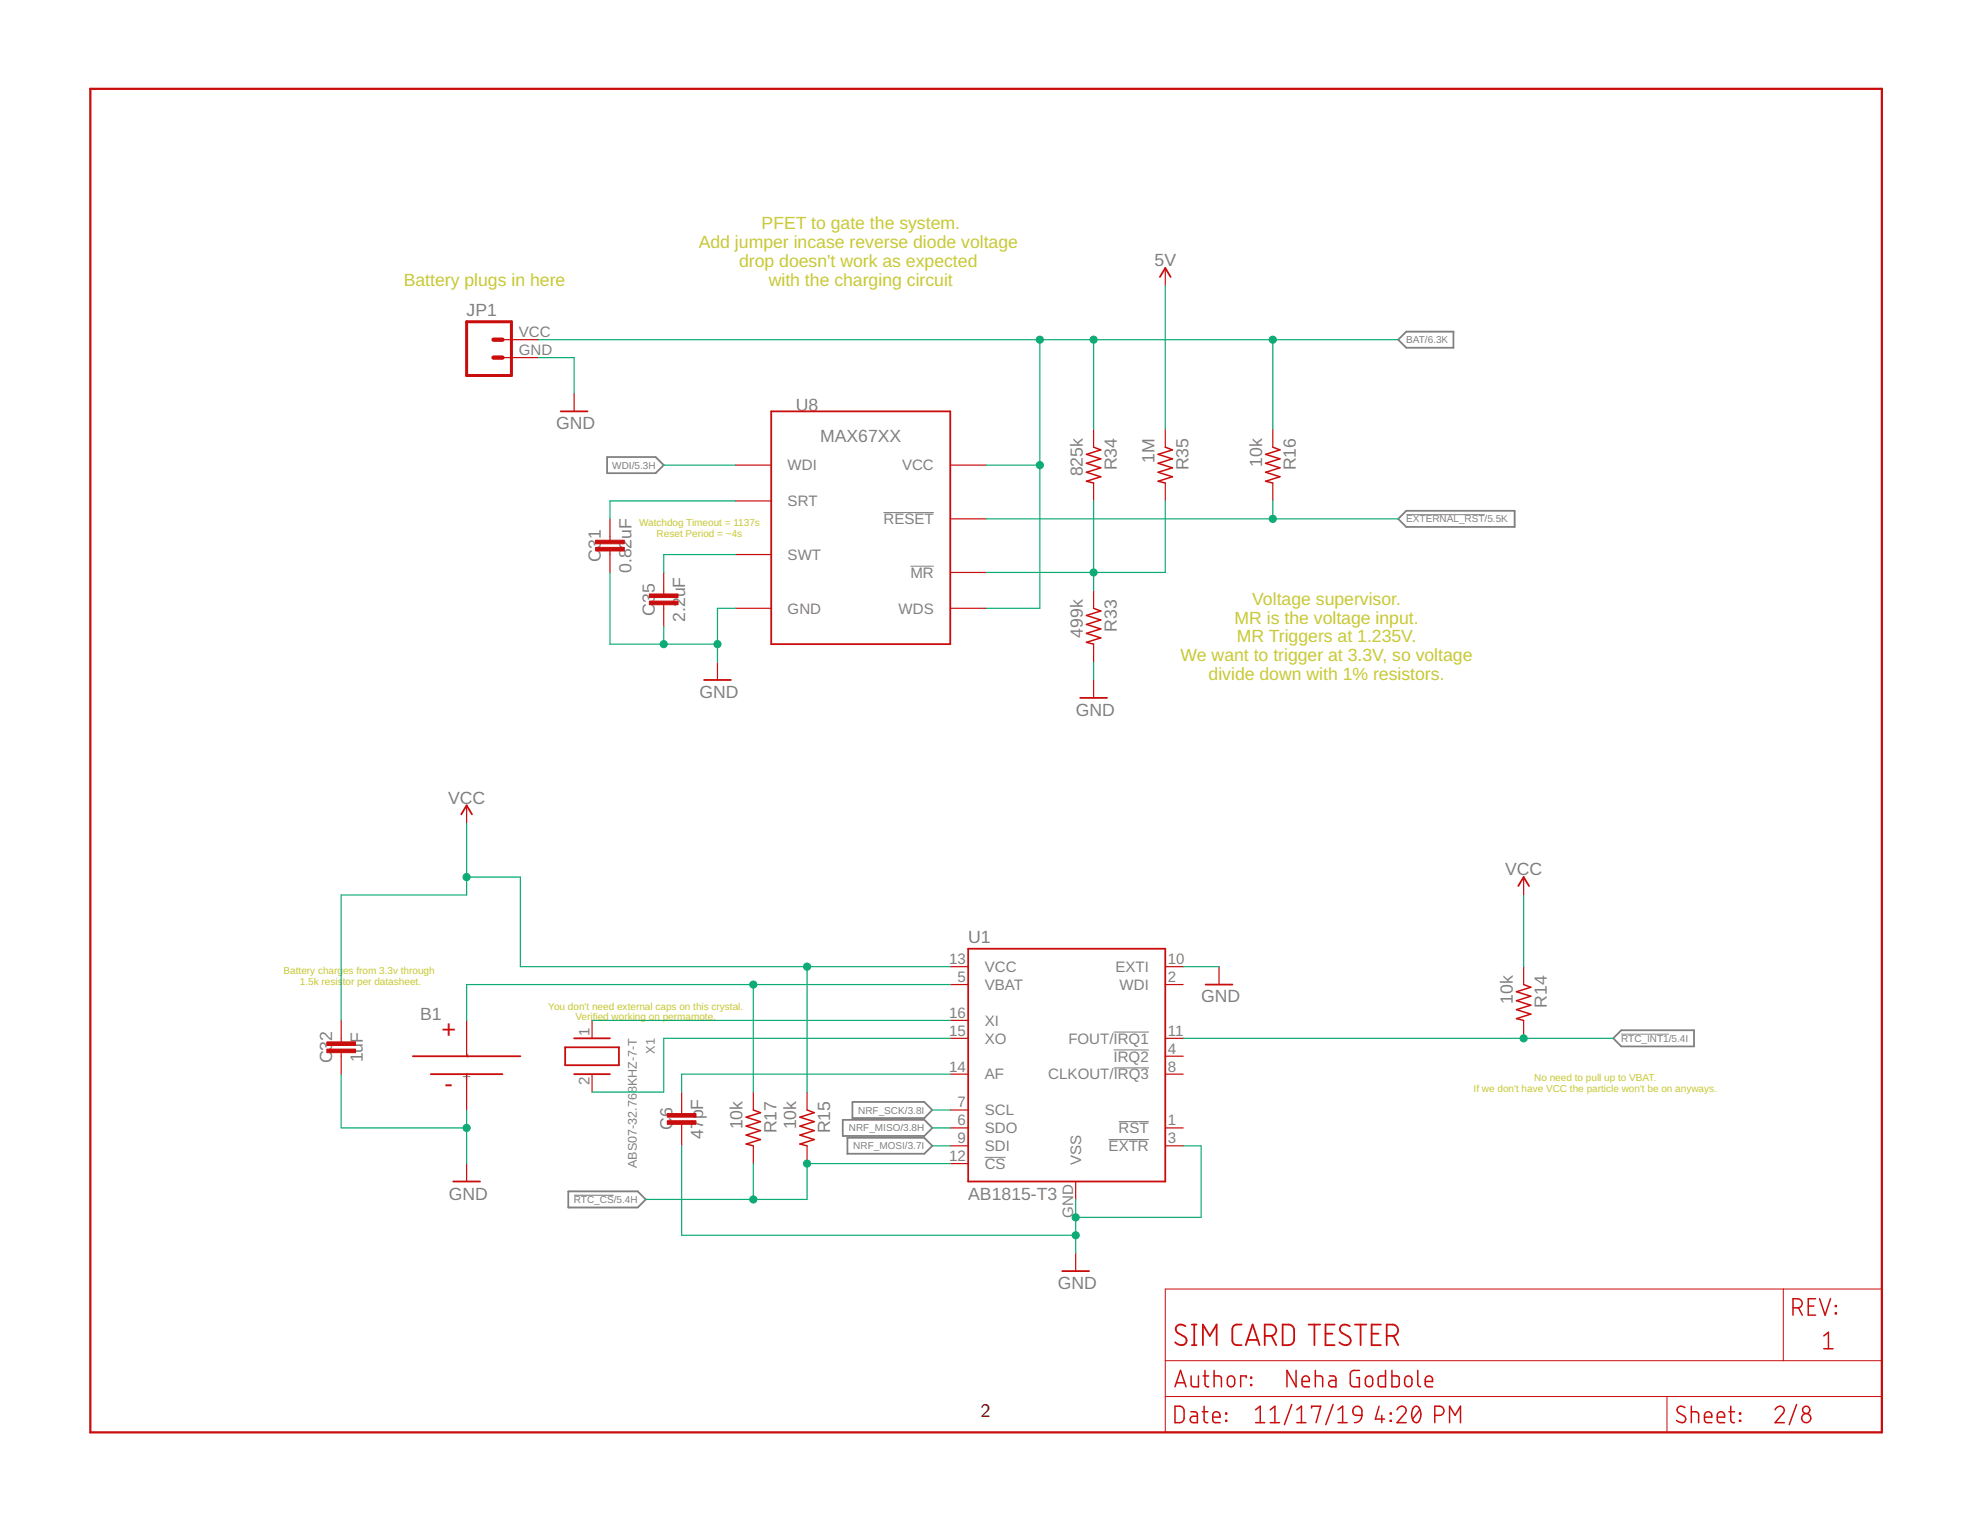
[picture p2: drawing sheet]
<svg xmlns="http://www.w3.org/2000/svg" width="279mm" height="216mm" viewBox="0 0 279 216" stroke-linecap="round" stroke-linejoin="round" font-family="sans-serif">
<path d="M125.2 72.7h7.2M129.1 80.3h3.3M157.9 146.3h5M157.9 148.8h5M157.9 151.4h5M158.6 159h4.3M139.6 164.1h3M157.2 161.5h5.7" fill="none" stroke="#808080" stroke-width=".15"/>
<path d="M198.2 48.2l1.1-1.2h6.7v2.3h-6.7zM86.1 64.8h6.8l1.2 1.1-1.2 1.2h-6.8zM198.2 73.6l1.1-1.2h15.4v2.3h-15.4zM119.5 158.7h11.5l1.2 1.2-1.2 1.1h-11.5zM120.8 156.2h10.2l1.2 1.2-1.2 1.1h-10.2zM228.7 147.2l1.1-1.2h10.3v2.3h-10.3zM80.6 168.9h9.8l1.1 1.1-1.1 1.2h-9.8zM120.1 161.3h10.9l1.2 1.1-1.2 1.2h-10.9z" fill="none" stroke="#808080" stroke-width=".25"/>
<path d="M199.3 73h11.2M229.8 146.6h6.8M81.4 169.4h5.6" fill="none" stroke="#808080" stroke-width=".14"/>
<g fill="none" stroke="#c90d0c" stroke-width=".25">
<path d="M164.4 39.3l.8-1.3 .7 1.3M79.5 58.3h3.8M109.3 58.3h25.4v33h-25.4zM99.8 96.4h3.8M153.1 98.9h3.8M65.4 115.4l.7-1.2 .8 1.2M137.2 134.5h28v33h-28zM170.9 139.6h3.8M215.2 125.6l.8-1.3 .7 1.3M58.5 149.7h15.3M61.1 152.3h10.1M80.1 148.5h7.6v2.5h-7.6z"/>
<path d="M81.4 152.3h5.1M81.4 147.2h5.1M64.2 167.5h3.9M150.6 180.2h3.8M168 188a.76 .76 0 0 0-.9-.2 .76 .76 0 0 0-.4 .8l.3 .4 .9 .5a.7 .7 0 0 1 .1 1 .7 .7 0 0 1-1 .1l-.4-.3M169 190.7h.6M169 187.8h.6M169.3 187.8v2.9M170.5 190.7v-2.9l1 1.6 1-1.6v2.9M176 187.8h-.7a.67 .67 0 0 0-.6 .6v1.6a.67 .67 0 0 0 .6 .7h.7M176.6 190.7l1-2.9 .9 2.9M176.8 189.9h1.5"/>
<path d="M179.3 189.4a1.42 1.42 0 0 0 1.4-.3 .82 .82 0 0 0 .1-.9 .82 .82 0 0 0-.7-.4h-.8v2.9M180.3 189.4l.6 1.3M181.8 187.8a1.52 1.52 0 0 1 1.4 .2l.2 .4 .1 1.5a.8 .8 0 0 1-.9 .8h-.8zM185.5 187.8h1.6M186.3 187.8v2.9M187.9 189.1h1M189.2 187.8h-1.3v2.9h1.3M191.3 188a.77 .77 0 0 0-.9-.2 .77 .77 0 0 0-.4 .8l.3 .4 .9 .5a.7 .7 0 0 1 .1 1 .7 .7 0 0 1-1 .1l-.4-.3M192.1 187.8h1.6M192.9 187.8v2.9M194.4 189.1h1M195.7 187.8h-1.3v2.9h1.3"/>
<path d="M196.6 189.4h.8a.8 .8 0 0 0 .8-.8 .8 .8 0 0 0-.8-.8h-.8v2.9M197.5 189.4l.7 1.3"/>
</g>
<g fill="none" stroke="#c90d0c" stroke-width=".17">
<path d="M165.2 38v2.5M71.2 50.7h5.1M71.2 48.2h5.1M81.4 55.8v2.5M86.5 73.6v3M86.5 78.1v3.1M104.2 71h5.1M104.2 78.6h5.1M104.2 65.9h5.1M134.7 65.9h5.1M134.7 73.6h5.1M155 60.9v2.5"/>
<path d="M155 68.5v2.5M165.2 60.9v2.5M165.2 68.5v2.5M180.4 60.9v2.5M180.4 68.5v2.5M94.1 81.2v3M94.1 85.7v3.1M101.7 93.9v2.5M104.2 86.2h5.1M134.7 81.2h5.1M134.7 86.2h5.1M155 83.7v2.5"/>
<path d="M155 91.3v2.6M155 96.4v2.5M66.1 114.2v2.5M134.7 137h2.5M134.7 139.6h2.5M165.2 137h2.5M165.2 139.6h2.5M172.8 137v2.6M216 124.3v2.6M216 137v2.6M48.4 144.7v3M48.4 149.2v3.1"/>
<path d="M66.1 144.7v5M66.1 152.3v5.1M83.9 144.7v2.5M83.9 152.3v2.5M96.6 154.8v3.1M96.6 159.4v3M106.8 154.8v2.6M114.4 154.8v2.6M134.7 144.7h2.5M134.7 147.2h2.5M134.7 152.3h2.5M134.7 157.4h2.5"/>
<path d="M134.7 159.9h2.5M165.2 147.2h2.5M165.2 152.3h2.5M165.2 159.9h2.5M165.2 149.7h2.5M216 144.7v2.5M66.1 165v2.5M106.8 162.4v2.6M114.4 162.4v2.6M134.7 162.4h2.5M134.7 165h2.5M152.5 167.5v2.5"/>
<path d="M152.5 177.7v2.5M165.2 162.4h2.5"/>
</g>
<g fill="none" stroke="#c90d0c" stroke-width=".21">
<path d="M155 63.4l1 .4-2 .6 2 .6-2 .7 2 .6-2 .7 2 .6-2 .6 1 .3M165.2 63.4l1 .4-2 .6 2 .6-2 .7 2 .6-2 .7 2 .6-2 .6 1 .3M180.4 63.4l1 .4-2 .6 2 .6-2 .7 2 .6-2 .7 2 .6-2 .6 1 .3M155 86.2l1 .4-2 .6 2 .7-2 .6 2 .7-2 .6 2 .6-2 .7 1 .2M216 139.6l1 .4-2 .6 2 .6-2 .7 2 .6-2 .6 2 .7-2 .6 1 .3M106.8 157.4l1 .3-2 .7 2 .6-2 .6 2 .7-2 .6 2 .6-2 .7 1 .2M114.4 157.4l1 .3-2 .7 2 .6-2 .6 2 .7-2 .6 2 .6-2 .7 1 .2M166.6 199.3h.6a.64 .64 0 0 1 .7 .7v1a.63 .63 0 0 1-.7 .7h-.6zM166.6 196.6l.7-2.3 .8 2.3M166.8 196h1.1M168.8 195.1v1.1a.36 .36 0 0 0 .4 .4h.7v-1.5M170.6 195.1h.7"/>
<path d="M170.7 199.3v2a.4 .4 0 0 0 .5 .4M170.8 194.3v1.9a.42 .42 0 0 0 .5 .4M172.1 195.1h.7a.36 .36 0 0 1 .3 .3v1.2M172.1 194.3v2.3M174.2 195.1a.52 .52 0 0 1 .8 .5v.5a.52 .52 0 0 1-.5 .5 .52 .52 0 0 1-.5-.5v-.7zM176.7 195.3v-.2h-.8v1.5M177.3 195.2h.1v.2h-.1zM177.3 196.3h.1v.1h-.1zM178 199.9l.6-.6v2.4M180.1 199.9l.6-.6v2.4M183.1 199.1l-1 2.9M183.7 194.3v2.3l-1.3-2.3v2.3"/>
<path d="M183.8 199.9l.7-.6v2.4M184.6 195.8h1a.55 .55 0 0 0-.3-.7 .55 .55 0 0 0-.7 .5v.6a.4 .4 0 0 0 .4 .4h.6M185.9 199.6v-.3h1.3l-.6 2.4M186.5 195.1h.6a.36 .36 0 0 1 .4 .3v1.2M186.5 194.3v2.3M188.5 195.1h.5a.4 .4 0 0 1 .4 .3v1.2h-.6a.46 .46 0 0 1-.5-.5 .46 .46 0 0 1 .5-.4h.6M189 199.1l-1.1 2.9M189.7 199.9l.6-.6v2.4M192 199.5a.64 .64 0 0 1 .7-.1 .64 .64 0 0 1 .4 .6v.6h-.8a.64 .64 0 0 1-.6-.5 .64 .64 0 0 1 .3-.6zM192.7 194.3h-.8a.51 .51 0 0 0-.5 .5v1.4a.48 .48 0 0 0 .5 .4h.8v-1.3h-.4M193.7 195.2a.51 .51 0 0 1 .5-.1 .51 .51 0 0 1 .4 .5v.5a.52 .52 0 0 1-.5 .5 .52 .52 0 0 1-.6-.5v-.5zM195.5 199.3l-.5 1.9h1.3"/>
<path d="M196.4 194.3v2.3h-.7a.36 .36 0 0 1-.3-.4v-.8a.36 .36 0 0 1 .3-.3h.7M197.3 194.3v2.3h.7a.36 .36 0 0 0 .4-.4v-.8a.36 .36 0 0 0-.4-.3h-.7M198 199.9a.64 .64 0 0 1 1-.5 .64 .64 0 0 1 .1 1l-1.1 1.3h1.3M199.2 195.2a.51 .51 0 0 1 .6-.1 .51 .51 0 0 1 .4 .5v.5a.52 .52 0 0 1-.6 .5 .52 .52 0 0 1-.5-.5v-.5zM200.4 199.5a.53 .53 0 0 1 .6-.1 .53 .53 0 0 1 .3 .5 1.53 1.53 0 0 1-.4 1.8h-.3a1.62 1.62 0 0 1-.2-2.2zM201 194.3v1.9a.4 .4 0 0 0 .4 .4M201.3 199.9l-1.1 1.3M202 195.8h1.1a.55 .55 0 0 0-.4-.7 .55 .55 0 0 0-.7 .5v.6a.4 .4 0 0 0 .4 .4h.7M238.8 199.5a.6 .6 0 0 0-.8-.1 .6 .6 0 0 0-.2 .8 2.07 2.07 0 0 1 1.1 .8v.3a.63 .63 0 0 1-1 .2l-.2-.1M239.8 199.3v2.4M245.3 199.3v2a.4 .4 0 0 0 .6 .4M251.6 199.9a.64 .64 0 0 1 .9-.6 .64 .64 0 0 1 .3 1l-1.2 1.4h1.3"/>
<path d="M254.2 185.4h.6a.65 .65 0 0 0 .7-.6 .65 .65 0 0 0-.7-.7h-.6v2.3M254.7 199.1l-1.1 2.9M255 185.4l.5 1M256.3 185.1h.8M257.4 184.1h-1.1v2.3h1.1M257.9 184.1l.8 2.3 .8-2.3M258.5 189.4l.7-.5v2.3M258.5 191.2h1.3M260.2 185.1h.1v.1h-.1zM260.2 186.1h.1v.1h-.1zM168.8 200.1h.6a.36 .36 0 0 1 .3 .4v1.2h-.5a.46 .46 0 0 1-.5-.5 .46 .46 0 0 1 .5-.4h.5M170.4 200.1h.8"/>
<path d="M171.9 200.9h1.1a.54 .54 0 0 0-.4-.8 .54 .54 0 0 0-.7 .5v.7a.36 .36 0 0 0 .4 .4h.7M173.8 200.3h.1v.1h-.1zM173.8 201.4h.1v.1h-.1zM178 201.7h1.3M180.1 201.7h1.3M183.8 201.7h1.3M189.7 201.7h1.3M193.1 200.6a1.01 1.01 0 0 1-1.1 1.1M195.9 200.6v1.1M197.1 201.4h.1v.1h-.1zM197.1 200.3h.1v.1h-.1zM203.4 200.6h.6a.65 .65 0 0 0 .7-.6 .65 .65 0 0 0-.7-.7h-.6v2.4"/>
<path d="M205.5 201.7v-2.4l.8 1.3 .7-1.3v2.4M239.8 200.1h.6a.4 .4 0 0 1 .4 .4v1.2M241.6 200.9h1.1a.54 .54 0 0 0-.4-.8 .54 .54 0 0 0-.7 .5v.7a.4 .4 0 0 0 .4 .4h.7M243.4 200.9h1.1a.54 .54 0 0 0-.4-.8 .54 .54 0 0 0-.7 .5v.7a.36 .36 0 0 0 .4 .4h.7M245.1 200.1h.8M246.6 201.4h.1v.1h-.1zM246.6 200.3h.1v.1h-.1z"/>
<circle cx="256" cy="199.9" r=".52"/>
<circle cx="256" cy="201" r=".65"/>
</g>
<g fill="#c90d0c" stroke="#c90d0c" stroke-width=".14">
<path d="M84.4 77.6h4.1v.5h-4.1z"/>
<path d="M84.4 76.6h4.1v.5h-4.1z"/>
<path d="M92.1 85.2h4v.5h-4z"/>
<path d="M92.1 84.2h4v.5h-4z"/>
<path d="M46.3 148.7h4.1v.5h-4.1z"/>
<path d="M46.3 147.7h4.1v.5h-4.1z"/>
<path d="M94.6 158.9h4.1v.5h-4.1z"/>
<path d="M94.6 157.9h4.1v.5h-4.1z"/>
</g>
<path d="M66.1 45.6h6.4v7.6h-6.4z" fill="none" stroke="#c90d0c" stroke-width=".42"/>
<path d="M70 48.2h1.2M70 50.7h1.2" fill="none" stroke="#c90d0c" stroke-width=".61"/>
<path d="M12.8 12.6h254v190.5h-254z" fill="none" stroke="#c90d0c" stroke-width=".32"/>
<path d="M165.2 182.7h101.6v20.4h-101.6zM165.2 198h101.6M165.2 192.9h101.6M236.3 198v5.1M252.8 182.7v10.2" fill="none" stroke="#c90d0c" stroke-width=".14"/>
<g fill="none" stroke="#0dab76" stroke-width=".17">
<path d="M76.3 50.7h5.1v5.1M76.3 48.2h121.9M147.4 48.2v38h-7.6M155 48.2v12.7M165.2 40.5v20.4M180.4 48.2v12.7M94.1 65.9h10.1M104.2 71h-17.7v2.6M104.2 78.6h-10.1v2.6M139.8 65.9h7.6M139.8 73.6h58.4M155 71v12.7"/>
<path d="M165.2 71v10.2h-25.4M180.4 71v2.6M86.5 81.2v10.1h15.2M94.1 88.8v2.5M104.2 86.2h-2.5v7.7M155 93.9v2.5M66.1 116.7v10.2h-17.7v17.8M66.1 124.3h7.7v12.7h60.9M106.8 139.6v15.2M114.4 137v17.8M134.7 139.6h-68.6v5.1M167.7 137h5.1"/>
<path d="M216 126.9v10.1M48.4 152.3v7.6h17.7M66.1 157.4v7.6M83.9 144.7h50.8M132.2 159.9h2.5M132.2 157.4h2.5M134.7 147.2h-40.6v7.6h-10.2M134.7 152.3h-38.1v2.5M167.7 147.2h61M96.6 162.4v12.7h55.9M106.8 165v5M132.2 162.4h2.5"/>
<path d="M134.7 165h-20.3v5h-22.9M152.5 170v7.7M167.7 162.4h2.6v10.2h-17.8"/>
</g>
<g fill="#0dab76" stroke="#0dab76" stroke-width=".14">
<circle cx="101.7" cy="91.3" r=".51"/>
<circle cx="94.1" cy="91.3" r=".51"/>
<circle cx="66.1" cy="159.9" r=".51"/>
<circle cx="152.5" cy="175.1" r=".51"/>
<circle cx="152.5" cy="172.6" r=".51"/>
<circle cx="147.4" cy="48.2" r=".51"/>
<circle cx="147.4" cy="65.9" r=".51"/>
<circle cx="180.4" cy="48.2" r=".51"/>
<circle cx="155" cy="48.2" r=".51"/>
<circle cx="180.4" cy="73.6" r=".51"/>
<circle cx="155" cy="81.2" r=".51"/>
<circle cx="106.8" cy="139.6" r=".51"/>
<circle cx="114.4" cy="165" r=".51"/>
<circle cx="106.8" cy="170" r=".51"/>
<circle cx="216" cy="147.2" r=".51"/>
<circle cx="66.1" cy="124.3" r=".51"/>
<circle cx="114.4" cy="137" r=".51"/>
</g>
<g font-size="3.6" fill="#c90d0c">
<text x="62.6" y="147.2">+</text>
<text x="63" y="154.8">-</text>
</g>
<text font-size="2.7" x="139" y="200.9">2</text>
<g font-size="2.5" fill="#c8c832">
<text x="99.1" y="35.2">Add jumper incase reverse diode voltage</text>
<text x="108" y="32.5">PFET to gate the system.</text>
<text x="57.2" y="40.5">Battery plugs in here</text>
<text x="104.8" y="37.9">drop doesn't work as expected</text>
<text x="109" y="40.5">with the charging circuit</text>
<text x="175" y="88.4">MR is the voltage input.</text>
<text x="177.5" y="85.7">Voltage supervisor.</text>
<text x="167.4" y="93.7">We want to trigger at 3.3V, so voltage</text>
<text x="175.3" y="91.1">MR Triggers at 1.235V.</text>
<text x="171.3" y="96.4">divide down with 1% resistors.</text>
</g>
<g font-size="2.5" fill="#808080">
<text x="163.7" y="37.7">5V</text>
<text x="66.1" y="44.8">JP1</text>
<text x="112.8" y="58.3">U8</text>
<text x="78.8" y="60.8">GND</text>
<text x="116.3" y="62.6">MAX67XX</text>
<text x="163.7" y="65.6" transform="rotate(-90 163.7 65.6)">1M</text>
<text x="153.5" y="67.5" transform="rotate(-90 153.5 67.5)">825k</text>
<text x="158.3" y="66.7" transform="rotate(-90 158.3 66.7)">R34</text>
<text x="168.5" y="66.7" transform="rotate(-90 168.5 66.7)">R35</text>
<text x="178.9" y="66.1" transform="rotate(-90 178.9 66.1)">10k</text>
<text x="183.7" y="66.7" transform="rotate(-90 183.7 66.7)">R16</text>
<text x="85.2" y="77.8" transform="rotate(-90 85.2 77.8)">3</text>
<text x="85.2" y="76.4" transform="rotate(-90 85.2 76.4)">1</text>
<text x="85.2" y="79.6" transform="rotate(-90 85.2 79.6)">C</text>
<text x="89.5" y="81.2" transform="rotate(-90 89.5 81.2)">0.82uF</text>
<text x="92.8" y="87.3" transform="rotate(-90 92.8 87.3)">C</text>
<text x="92.8" y="85.5" transform="rotate(-90 92.8 85.5)">3</text>
<text x="92.8" y="84.1" transform="rotate(-90 92.8 84.1)">5</text>
<text x="97.1" y="88.2" transform="rotate(-90 97.1 88.2)">2.2uF</text>
<text x="158.3" y="89.5" transform="rotate(-90 158.3 89.5)">R33</text>
<text x="153.5" y="90.4" transform="rotate(-90 153.5 90.4)">499k</text>
<text x="99.2" y="98.9">GND</text>
<text x="152.5" y="101.5">GND</text>
<text x="63.5" y="113.9">VCC</text>
<text x="213.4" y="124.1">VCC</text>
<text x="137.3" y="133.7">U1</text>
<text x="170.3" y="142.1">GND</text>
<text x="214.5" y="142.3" transform="rotate(-90 214.5 142.3)">10k</text>
<text x="219.3" y="142.9" transform="rotate(-90 219.3 142.9)">R14</text>
<text x="47.1" y="148.9" transform="rotate(-90 47.1 148.9)">3</text>
<text x="47.1" y="147.5" transform="rotate(-90 47.1 147.5)">2</text>
<text x="59.5" y="144.6">B1</text>
<text x="47.1" y="150.7" transform="rotate(-90 47.1 150.7)">C</text>
<text x="51.4" y="150.6" transform="rotate(-90 51.4 150.6)">1uF</text>
<text x="95.4" y="160.2" transform="rotate(-90 95.4 160.2)">C</text>
<text x="95.4" y="158.4" transform="rotate(-90 95.4 158.4)">6</text>
<text x="99.7" y="161.5" transform="rotate(-90 99.7 161.5)">47pF</text>
<text x="105.3" y="160.1" transform="rotate(-90 105.3 160.1)">10k</text>
<text x="110.1" y="160.6" transform="rotate(-90 110.1 160.6)">R17</text>
<text x="112.9" y="160.1" transform="rotate(-90 112.9 160.1)">10k</text>
<text x="117.7" y="160.6" transform="rotate(-90 117.7 160.6)">R15</text>
<text x="63.6" y="170">GND</text>
<text x="137.3" y="170">AB1815-T3</text>
<text x="150" y="182.7">GND</text>
</g>
<g font-size="2.1" fill="#808080">
<text x="73.6" y="47.8">VCC</text>
<text x="73.6" y="50.3">GND</text>
<text x="111.7" y="71.8">SRT</text>
<text x="111.7" y="66.7">WDI</text>
<text x="127.9" y="66.7">VCC</text>
<text x="125.2" y="74.3">RESET</text>
<text x="111.7" y="79.4">SWT</text>
<text x="129.1" y="81.9">MR</text>
<text x="111.7" y="87">GND</text>
<text x="127.4" y="87">WDS</text>
<text x="134.5" y="136.7">13</text>
<text x="139.6" y="137.8">VCC</text>
<text x="158.1" y="137.8">EXTI</text>
<text x="165.5" y="136.7">10</text>
<text x="135.7" y="139.2">5</text>
<text x="139.6" y="140.3">VBAT</text>
<text x="158.7" y="140.3">WDI</text>
<text x="165.5" y="139.2">2</text>
<text x="66.9" y="149.9" transform="rotate(-90 66.9 149.9)">-</text>
<text x="83.6" y="146.8" transform="rotate(-90 83.6 146.8)">1</text>
<text x="134.5" y="144.3">16</text>
<text x="134.5" y="146.8">15</text>
<text x="139.6" y="145.4">XI</text>
<text x="139.6" y="147.9">XO</text>
<text x="151.4" y="147.9">FOUT/IRQ1</text>
<text x="165.5" y="146.8">11</text>
<text x="165.5" y="149.4">4</text>
<text x="66.9" y="153.3" transform="rotate(-90 66.9 153.3)">+</text>
<text x="83.6" y="153.8" transform="rotate(-90 83.6 153.8)">2</text>
<text x="134.5" y="151.9">14</text>
<text x="139.6" y="153">AF</text>
<text x="148.6" y="153">CLKOUT/IRQ3</text>
<text x="157.9" y="150.5">IRQ2</text>
<text x="165.5" y="151.9">8</text>
<text x="135.7" y="157">7</text>
<text x="135.7" y="159.5">6</text>
<text x="139.6" y="158.1">SCL</text>
<text x="139.6" y="160.6">SDO</text>
<text x="158.6" y="160.6">RST</text>
<text x="165.5" y="159.5">1</text>
<text x="134.5" y="164.6">12</text>
<text x="135.7" y="162.1">9</text>
<text x="139.6" y="163.2">SDI</text>
<text x="139.6" y="165.7">CS</text>
<text x="153.3" y="165.2" transform="rotate(-90 153.3 165.2)">VSS</text>
<text x="157.2" y="163.2">EXTR</text>
<text x="165.5" y="162.1">3</text>
<text x="152.1" y="172.6" transform="rotate(-90 152.1 172.6)">GND</text>
</g>
<g font-size="1.8" fill="#808080">
<text x="92.8" y="149.4" transform="rotate(-90 92.8 149.4)">X1</text>
<text x="90.3" y="165.6" transform="rotate(-90 90.3 165.6)">ABS07-32.768KHZ-7-T</text>
</g>
<g font-size="1.4" fill="#808080">
<text x="199.3" y="48.7">BAT/6.3K</text>
<text x="86.8" y="66.4">WDI/5.3H</text>
<text x="199.3" y="74.1">EXTERNAL_RST/5.5K</text>
<text x="229.8" y="147.7">RTC_INT1/5.4I</text>
<text x="120.3" y="160.4">NRF_MISO/3.8H</text>
<text x="121.7" y="157.9">NRF_SCK/3.8I</text>
<text x="121" y="162.9">NRF_MOSI/3.7I</text>
<text x="81.4" y="170.5">RTC_CS/5.4H</text>
</g>
<g font-size="1.4" fill="#c8c832">
<text x="90.6" y="74.6">Watchdog Timeout = 1137s</text>
<text x="93.1" y="76.1">Reset Period = ~4s</text>
<text x="40.2" y="138">Battery charg</text>
<text x="42.5" y="139.6">1.5k resis</text>
<text x="48.6" y="139.6">tor per datasheet.</text>
<text x="48.6" y="138">es from 3.3v through</text>
<text x="77.7" y="143.1">You don't need external caps on this crystal.</text>
<text x="81.6" y="144.6">Verified working on permamote.</text>
<text x="208.9" y="154.8">If we don't have VCC the particle won't be on anyways.</text>
<text x="217.5" y="153.3">No need to pull up to VBAT.</text>
</g>
</svg>
